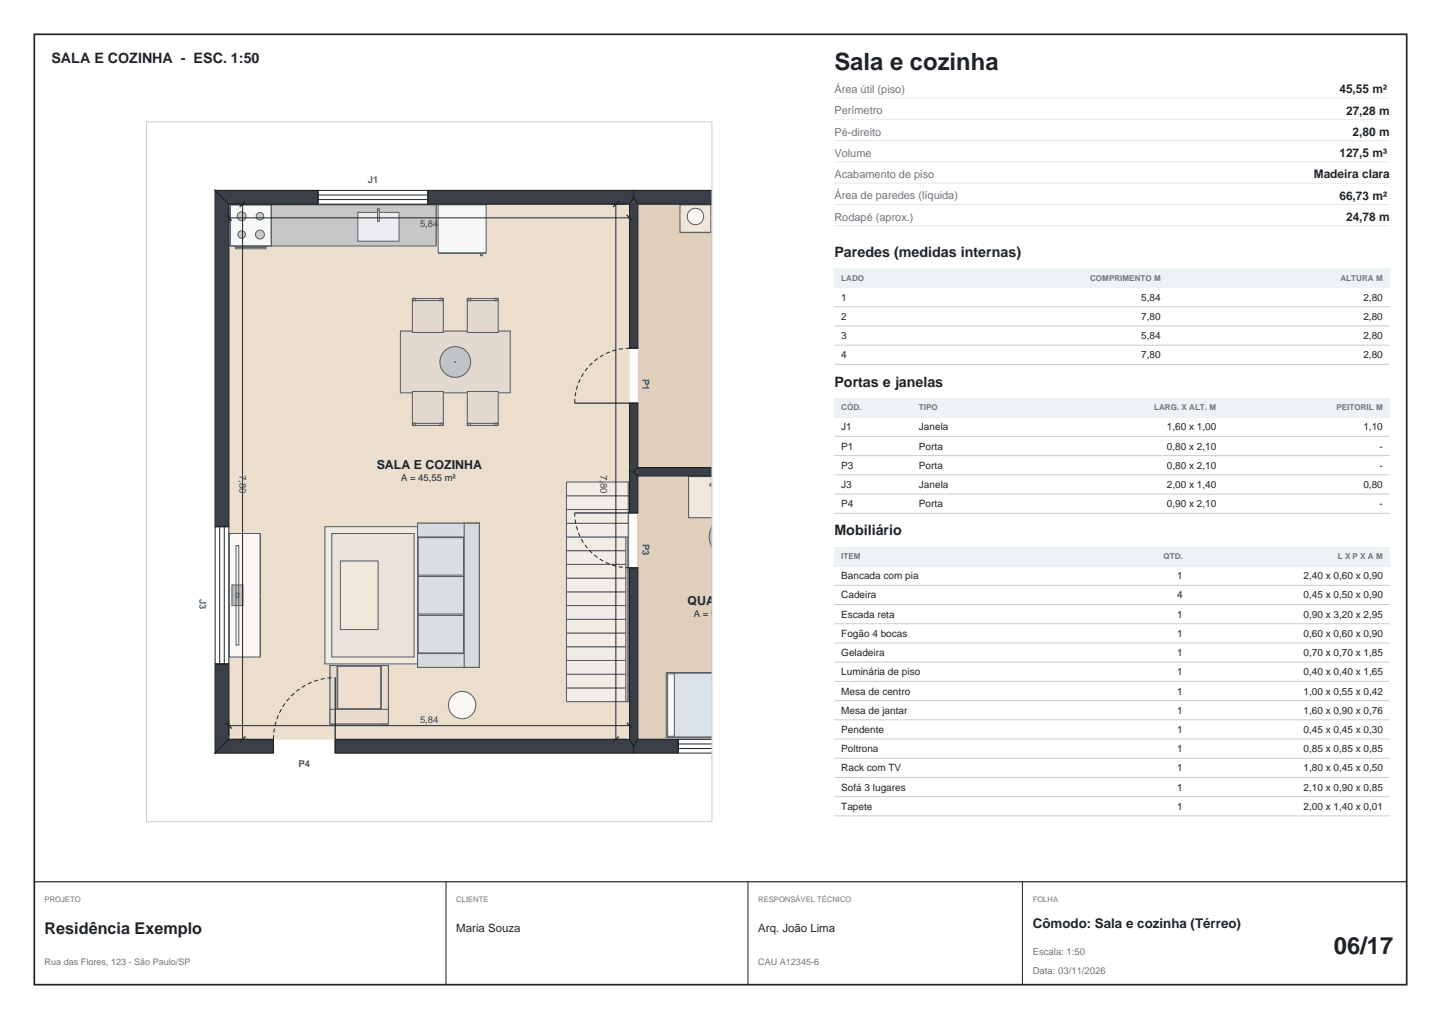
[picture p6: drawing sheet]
<svg xmlns="http://www.w3.org/2000/svg" width="420mm" height="297mm" viewBox="0 0 420 297" stroke-linecap="round" stroke-linejoin="round" font-family="sans-serif">
<path d="M10 10h400v277h-400z" fill="none" stroke="#1f2429" stroke-width=".5"/>
<path d="M185.9 59.5h21.6v76.8h-21.6z" fill="#e0cfba"/>
<path d="M66.7 59.5h116.8v156h-116.8z" fill="#ebdecc"/>
<path d="M185.9 138.7h21.6v76.8h-21.6z" fill="#e0cfba"/>
<path d="M94.7 153.5h28v40h-28z" fill="#f0ebe0" stroke="#545c61" stroke-width=".29"/>
<path d="M96.7 155.5h24v36h-24z" fill="#ebe3d9" stroke="#545c61" stroke-width=".29"/>
<path d="M100.2 164.5h9v18h-9z" fill="#f0e6d9" stroke="#545c61" stroke-width=".29"/>
<g fill="#d6cfc7" stroke="#545c61" stroke-width=".29">
<path d="M109 163.9h.8v.8h-.8z"/>
<path d="M109 182.3h.8v.8h-.8z"/>
<path d="M99.6 163.9h.8v.8h-.8z"/>
<path d="M99.6 182.3h.8v.8h-.8z"/>
</g>
<path d="M99.2 163.5h11v20h-11z" fill="#f0e6d9" stroke="#545c61" stroke-width=".29"/>
<g fill="#bfbfc2" stroke="#545c61" stroke-width=".29">
<path d="M67.4 190.1h.8v.8h-.8z"/>
<path d="M67.4 156.1h.8v.8h-.8z"/>
<path d="M74.4 190.1h.8v.8h-.8z"/>
<path d="M74.4 156.1h.8v.8h-.8z"/>
</g>
<g fill="#f5f2ed" stroke="#545c61" stroke-width=".29">
<path d="M75.8 173.8l.1 17.4z"/>
<path d="M75.8 155.8l.1 17.4z"/>
</g>
<path d="M66.8 155.5h9v36h-9z" fill="#faf7f5" stroke="#545c61" stroke-width=".29"/>
<g fill="#bfbfc2" stroke="#545c61" stroke-width=".29">
<path d="M67.6 170.5h3.2v6h-3.2z"/>
<path d="M68.8 172.9h.8v1.2h-.8z"/>
</g>
<path d="M68.8 159h.8v29h-.8z" fill="none" stroke="#545c61" stroke-width=".29"/>
<g fill="#d6cfc7" stroke="#545c61" stroke-width=".29">
<path d="M198.5 60h.6v.6h-.6z"/>
<path d="M206.3 60h.6v.6h-.6z"/>
<path d="M198.5 66.8h.6v.6h-.6z"/>
<path d="M206.3 66.8h.6v.6h-.6z"/>
<path d="M198.6 67.7l8.2 .1z"/>
</g>
<path d="M198.2 59.7h9v8h-9z" fill="#f0e6d9" stroke="#545c61" stroke-width=".29"/>
<g fill="#f2f0eb" stroke="#545c61" stroke-width=".29">
<circle cx="202.7" cy="63.1" r="1.2"/>
<circle cx="202.7" cy="63.1" r=".2"/>
</g>
<circle cx="202.7" cy="63.1" r="2.4" fill="#fcfaf5" stroke="#545c61" stroke-width=".29"/>
<path d="M200.7 139.1h6.8v11.6h-6.8z" fill="#faf7f5" stroke="#545c61" stroke-width=".29"/>
<path d="M200.7 138.9h6.8v12h-6.8z" fill="#f0e6d9" stroke="#545c61" stroke-width=".29"/>
<path d="M207.5 141h-.6v.6h.6" fill="none" stroke="#545c61" stroke-width=".29"/>
<g fill="#d6cfc7" stroke="#545c61" stroke-width=".29">
<path d="M117.3 97.1h1.2v1.2h-1.2z"/>
<path d="M146.9 97.1h1.2v1.2h-1.2z"/>
<path d="M117.3 112.7h1.2v1.2h-1.2z"/>
<path d="M146.9 112.7h1.2v1.2h-1.2z"/>
</g>
<path d="M116.7 96.5h32v18h-32z" fill="#e3d9cf" stroke="#545c61" stroke-width=".29"/>
<g fill="#d6cfc7" stroke="#545c61" stroke-width=".29">
<path d="M138 153.2h1v1h-1z"/>
<path d="M138 192.8h1v1h-1z"/>
<path d="M122.4 153.2h1v1h-1z"/>
<path d="M122.4 192.8h1v1h-1z"/>
</g>
<path d="M121.7 152.5h18v42h-18z" fill="#d6dbe0" stroke="#545c61" stroke-width=".29"/>
<g fill="#d9dee3" stroke="#545c61" stroke-width=".29">
<path d="M121.9 156.7h13.2v10.9h-13.2z"/>
<path d="M121.9 168h13.2v11h-13.2z"/>
<path d="M121.9 179.4h13.2v10.9h-13.2z"/>
</g>
<g fill="#d6dbe0" stroke="#545c61" stroke-width=".29">
<path d="M121.7 152.5h18v4h-18z"/>
<path d="M121.7 190.5h18v4h-18z"/>
<path d="M135.3 152.5h4.4v42h-4.4z"/>
</g>
<g fill="#d6cfc7" stroke="#545c61" stroke-width=".29">
<path d="M111.5 209.3h1v1h-1z"/>
<path d="M96.9 209.3h1v1h-1z"/>
<path d="M111.5 194.7h1v1h-1z"/>
<path d="M96.9 194.7h1v1h-1z"/>
</g>
<path d="M96.2 194h17v17h-17z" fill="#e8dbcf" stroke="#545c61" stroke-width=".29"/>
<path d="M98.4 194.2h12.6v12.4h-12.6z" fill="#edded1" stroke="#545c61" stroke-width=".29"/>
<g fill="#e8dbcf" stroke="#545c61" stroke-width=".29">
<path d="M111.2 194h2v17h-2z"/>
<path d="M96.2 194h2v17h-2z"/>
<path d="M96.2 206.8h17v4.2h-17z"/>
</g>
<path d="M68.3 71.7h9.6v.2h-9.6z" fill="none" stroke="#545c61" stroke-width=".29"/>
<path d="M68.7 72.1h8.8v.4h-8.8z" fill="#ebedf0" stroke="#545c61" stroke-width=".29"/>
<path d="M67.1 59.7h12v12h-12z" fill="#f7f7f7" stroke="#545c61" stroke-width=".29"/>
<path d="M67.1 59.7h12v12h-12z" fill="none" stroke="#545c61" stroke-width=".29"/>
<g fill="#ccc" stroke="#545c61" stroke-width=".29">
<circle cx="70.4" cy="63" r="1.3"/>
<circle cx="75.8" cy="63" r="1.1"/>
<circle cx="70.4" cy="68.4" r="1.1"/>
<circle cx="75.8" cy="68.4" r="1.3"/>
</g>
<path d="M79.1 59.7h48v10.8h-48z" fill="#cccccf" stroke="#545c61" stroke-width=".29"/>
<g fill="#ebe8e6" stroke="#545c61" stroke-width=".29">
<path d="M91 70.9l.2 .2z"/>
<path d="M103 70.9l.2 .2z"/>
<path d="M115 70.9l.2 .2z"/>
</g>
<path d="M79.1 59.9h48v11.2h-48z" fill="#fafaf5" stroke="#545c61" stroke-width=".29"/>
<path d="M79.1 59.7h48v12h-48z" fill="#c7c7c7" stroke="#545c61" stroke-width=".29"/>
<g fill="#ebedf0" stroke="#545c61" stroke-width=".29">
<path d="M104.3 61.9h12v8.4h-12z"/>
<path d="M110.1 60.9h.5v3.6h-.5z"/>
<circle cx="110.3" cy="61.1" r=".3"/>
</g>
<g fill="#d6cfc7" stroke="#545c61" stroke-width=".29">
<path d="M120.5 87.1h.7v.7h-.7z"/>
<path d="M128.2 87.1h.7v.7h-.7z"/>
<path d="M120.5 96h.7v.7h-.7z"/>
<path d="M128.2 96h.7v.7h-.7z"/>
</g>
<g fill="#e3d9cf" stroke="#545c61" stroke-width=".29">
<path d="M120.2 87.3h9v9.6h-9z"/>
<path d="M120.2 87h9v.6h-9z"/>
</g>
<g fill="#d6cfc7" stroke="#545c61" stroke-width=".29">
<path d="M120.5 87h.7v.7h-.7z"/>
<path d="M128.2 87h.7v.7h-.7z"/>
<path d="M128.2 123.2h.7v.7h-.7z"/>
<path d="M120.5 123.2h.7v.7h-.7z"/>
<path d="M128.2 114.3h.7v.7h-.7z"/>
<path d="M120.5 114.3h.7v.7h-.7z"/>
</g>
<g fill="#e3d9cf" stroke="#545c61" stroke-width=".29">
<path d="M120.2 114.1h9v9.6h-9z"/>
<path d="M120.2 123.4h9v.6h-9z"/>
</g>
<g fill="#d6cfc7" stroke="#545c61" stroke-width=".29">
<path d="M128.2 123.4h.7v.7h-.7z"/>
<path d="M120.5 123.4h.7v.7h-.7z"/>
<path d="M136.5 87.1h.7v.7h-.7z"/>
<path d="M144.3 87.1h.7v.7h-.7z"/>
<path d="M136.5 96h.7v.7h-.7z"/>
<path d="M144.3 96h.7v.7h-.7z"/>
</g>
<g fill="#e3d9cf" stroke="#545c61" stroke-width=".29">
<path d="M136.2 87.3h9v9.6h-9z"/>
<path d="M136.2 87h9v.6h-9z"/>
</g>
<g fill="#d6cfc7" stroke="#545c61" stroke-width=".29">
<path d="M136.5 87h.7v.7h-.7z"/>
<path d="M144.3 87h.7v.7h-.7z"/>
<path d="M144.3 123.2h.7v.7h-.7z"/>
<path d="M136.5 123.2h.7v.7h-.7z"/>
<path d="M144.3 114.3h.7v.7h-.7z"/>
<path d="M136.5 114.3h.7v.7h-.7z"/>
</g>
<g fill="#e3d9cf" stroke="#545c61" stroke-width=".29">
<path d="M136.2 114.1h9v9.6h-9z"/>
<path d="M136.2 123.4h9v.6h-9z"/>
</g>
<g fill="#d6cfc7" stroke="#545c61" stroke-width=".29">
<path d="M144.3 123.4h.7v.7h-.7z"/>
<path d="M136.5 123.4h.7v.7h-.7z"/>
<path d="M194.6 196.4h1.2v1.2h-1.2z"/>
<path d="M194.6 213.4h1.2v1.2h-1.2z"/>
</g>
<path d="M194.2 196h13.3v19h-13.3z" fill="#e3d9cf" stroke="#545c61" stroke-width=".29"/>
<path d="M194.6 196.4h12.9v18.2h-12.9z" fill="#fcfafa" stroke="#545c61" stroke-width=".29"/>
<path d="M196.5 196.2h11v18.6h-11z" fill="#dbe3e8" stroke="#545c61" stroke-width=".29"/>
<g fill="#bfbfc2" stroke="#545c61" stroke-width=".29">
<path d="M207.5 150.5v12v-.2a9.2 9.2 0 0 0-.6-4.2l-.2-1.6 .2-1.6a9.2 9.2 0 0 0 .6-4.2z"/>
<circle cx="134.7" cy="205.5" r="3"/>
<circle cx="134.7" cy="205.5" r=".3"/>
</g>
<circle cx="134.7" cy="205.5" r="4" fill="#fcf7f2" stroke="#545c61" stroke-width=".29"/>
<path d="M140.1 73.9h.5v.6h-.5z" fill="#ebedf0" stroke="#545c61" stroke-width=".29"/>
<path d="M127.9 73.7l13.6 .1z" fill="#dee0e3" stroke="#545c61" stroke-width=".29"/>
<path d="M140.1 73.9h.5v.6h-.5z" fill="#ebedf0" stroke="#545c61" stroke-width=".29"/>
<path d="M127.7 59.7h14v14h-14z" fill="#f5f7f7" stroke="#545c61" stroke-width=".29"/>
<circle cx="132.7" cy="105.5" r="1.2" fill="none" stroke="#545c61" stroke-width=".29"/>
<circle cx="132.7" cy="105.5" r="4.5" fill="#c2c4c4" stroke="#545c61" stroke-width=".29"/>
<circle cx="132.7" cy="105.5" r=".12" fill="#bfbfc2" stroke="#545c61" stroke-width=".29"/>
<path d="M165.1 200.5h18v4h-18z" fill="#f2ede8" stroke="#545c61" stroke-width=".29"/>
<path d="M165.1 196.5h18v4h-18z" fill="#f0ebe3" stroke="#545c61" stroke-width=".29"/>
<path d="M165.1 192.5h18v4h-18z" fill="#f2ede8" stroke="#545c61" stroke-width=".29"/>
<path d="M165.1 188.5h18v4h-18z" fill="#f0ebe3" stroke="#545c61" stroke-width=".29"/>
<path d="M165.1 184.5h18v4h-18z" fill="#f2ede8" stroke="#545c61" stroke-width=".29"/>
<path d="M165.1 180.5h18v4h-18z" fill="#f0ebe3" stroke="#545c61" stroke-width=".29"/>
<path d="M165.1 176.5h18v4h-18z" fill="#f2ede8" stroke="#545c61" stroke-width=".29"/>
<path d="M165.1 172.5h18v4h-18z" fill="#f0ebe3" stroke="#545c61" stroke-width=".29"/>
<path d="M165.1 168.5h18v4h-18z" fill="#f2ede8" stroke="#545c61" stroke-width=".29"/>
<path d="M165.1 164.5h18v4h-18z" fill="#f0ebe3" stroke="#545c61" stroke-width=".29"/>
<path d="M165.1 160.5h18v4h-18z" fill="#f2ede8" stroke="#545c61" stroke-width=".29"/>
<path d="M165.1 156.5h18v4h-18z" fill="#f0ebe3" stroke="#545c61" stroke-width=".29"/>
<path d="M182.4 140.5h.6v64h-.6z" fill="#d1d1d4" stroke="#545c61" stroke-width=".29"/>
<path d="M165.1 152.5h18v4h-18z" fill="#f2ede8" stroke="#545c61" stroke-width=".29"/>
<path d="M165.1 148.5h18v4h-18z" fill="#f0ebe3" stroke="#545c61" stroke-width=".29"/>
<path d="M165.1 144.5h18v4h-18z" fill="#f2ede8" stroke="#545c61" stroke-width=".29"/>
<path d="M165.1 140.5h18v4h-18z" fill="#f0ebe3" stroke="#545c61" stroke-width=".29"/>
<g fill="#3b4047" stroke="#1f2429" stroke-width=".35">
<path d="M62.7 55.5h30v4h-26z"/>
<path d="M124.7 55.5h60v2l-1.2 2h-58.8z"/>
<path d="M62.7 193.5h4v22l-4 4z"/>
<path d="M62.7 55.5l4 4v94h-4z"/>
<path d="M184.7 55.5h22.8v4h-21.6l-1.2-2z"/>
<path d="M97.7 215.5h85.8l1.2 2v2h-87z"/>
<path d="M66.7 215.5h13v4h-17z"/>
<path d="M184.7 57.5l1.2 2v42h-2.4v-42z"/>
<path d="M183.5 117.5h2.4v18.8l-1.2 1.2h-1.2z"/>
<path d="M183.5 137.5h1.2l1.2 1.2v10.8h-2.4z"/>
<path d="M183.5 165.5h2.4v50l-1.2 2-1.2-2z"/>
<path d="M185.9 136.3h21.6v2.4h-21.6l-1.2-1.2z"/>
<path d="M185.9 215.5h11.8v4h-13v-2z"/>
</g>
<g fill="none" stroke="#1f2429" stroke-width=".29">
<path d="M67.7 59.5h4.5M70.7 59.5v156M92.7 55.5h32v4h-32zM92.7 56.8h32M92.7 58.2h32M178 59.5h4.5M179.5 59.5v156M66.7 60.5v4.5M66.7 63.5h116.8M183.5 60.5v4.5M183.5 101.5h2.4M183.5 117.5h2.4"/>
<path d="M62.7 153.5h4v40h-4zM64 153.5v40M65.4 153.5v40M183.5 149.5h2.4M183.5 165.5h2.4M66.7 210v4.5M66.7 211.5h116.8M67.7 215.5h4.5M79.7 215.5v4M97.7 215.5v4M178 215.5h4.5M183.5 210v4.5"/>
<path d="M197.7 218.2h9.8M197.7 216.8h9.8M207.5 215.5h-9.8v4h9.8"/>
</g>
<path d="M71.5 58.7l-1.6 1.6M180.3 58.7l-1.6 1.6M65.9 62.7l1.6 1.6M182.7 62.7l1.6 1.6M167.5 117.5h16M167.5 149.5h16M97.7 197.5v18M65.9 210.7l1.6 1.6M71.5 214.7l-1.6 1.6M180.3 214.7l-1.6 1.6M182.7 210.7l1.6 1.6" fill="none" stroke="#1f2429" stroke-width=".35"/>
<path d="M167.5 117.5a16 16 0 0 1 16-16M183.5 165.5a16 16 0 0 1-16-16M79.7 215.5a18 18 0 0 1 18-18" fill="none" stroke="#1f2429" stroke-width=".29" stroke-dasharray="1.2 .8" stroke-linecap="butt"/>
<path d="M42.7 35.5h164.8v204h-164.8z" fill="none" stroke="#c4ccd6" stroke-width=".29"/>
<path d="M243.2 28.6h161.8M243.2 34.8h161.8M243.2 41h161.8M243.2 47.2h161.8M243.2 53.4h161.8M243.2 59.6h161.8M243.2 65.8h161.8" fill="none" stroke="#e6e8ed" stroke-width=".29"/>
<path d="M243.2 78.2h161.8v5.6h-161.8z" fill="#edf2f5"/>
<path d="M243.2 89.4h161.8M243.2 95h161.8M243.2 100.6h161.8M243.2 106.2h161.8" fill="none" stroke="#c4ccd6" stroke-width=".29"/>
<path d="M243.2 116h161.8v5.6h-161.8z" fill="#edf2f5"/>
<path d="M243.2 127.2h161.8M243.2 132.8h161.8M243.2 138.4h161.8M243.2 144h161.8M243.2 149.6h161.8" fill="none" stroke="#c4ccd6" stroke-width=".29"/>
<path d="M243.2 159.4h161.8v5.6h-161.8z" fill="#edf2f5"/>
<g fill="none" stroke="#c4ccd6" stroke-width=".29">
<path d="M243.2 170.6h161.8M243.2 176.2h161.8M243.2 181.8h161.8M243.2 187.4h161.8M243.2 193h161.8M243.2 198.6h161.8M243.2 204.2h161.8M243.2 209.8h161.8M243.2 215.4h161.8M243.2 221h161.8M243.2 226.6h161.8M243.2 232.2h161.8"/>
<path d="M243.2 237.8h161.8"/>
</g>
<path d="M10 257h400" fill="none" stroke="#1f2429" stroke-width=".35"/>
<path d="M130 257v30M218 257v30M298 257v30" fill="none" stroke="#1f2429" stroke-width=".29"/>
<g font-size="6.9" fill="#1f2328">
<text x="243.2" y="20.4">Sala e cozinha</text>
<text x="388.8" y="278">06/17</text>
</g>
<text font-size="4.7" fill="#1f2328" x="13" y="272.2">Residência Exemplo</text>
<g font-size="4.2" fill="#1f2328">
<text x="15" y="18.5">SALA E COZINHA - ESC. 1:50</text>
<text x="243.2" y="74.9">Paredes (medidas internas)</text>
<text x="243.2" y="112.7">Portas e janelas</text>
<text x="243.2" y="156.1">Mobiliário</text>
</g>
<text font-size="3.9" fill="#1f2328" x="301" y="270.4">Cômodo: Sala e cozinha (Térreo)</text>
<g font-size="3.6" fill="#1f2328">
<text x="109.8" y="136.8">SALA E COZINHA</text>
<text x="200.4" y="176.4">QUARTO 2</text>
<text x="239.7" y="176.4">BANHEIRO</text>
</g>
<g font-size="3.5" fill="#1f2328">
<text x="390.4" y="27.2">45,55 m²</text>
<text x="392.3" y="33.4">27,28 m</text>
<text x="394.2" y="39.6">2,80 m</text>
<text x="390.4" y="45.8">127,5 m³</text>
<text x="382.9" y="52">Madeira clara</text>
<text x="390.4" y="58.2">66,73 m²</text>
<text x="392.3" y="64.4">24,78 m</text>
</g>
<g font-size="3.3" fill="#1f2328">
<text x="133" y="271.7">Maria Souza</text>
<text x="221" y="271.7">Arq. João Lima</text>
</g>
<g font-size="3.2" fill="#6b7480">
<text x="243.2" y="27.1">Área útil (piso)</text>
<text x="243.2" y="33.3">Perímetro</text>
<text x="243.2" y="39.5">Pé-direito</text>
<text x="243.2" y="45.7">Volume</text>
<text x="243.2" y="51.9">Acabamento de piso</text>
<text x="243.2" y="58.1">Área de paredes (líquida)</text>
<text x="243.2" y="64.3">Rodapé (aprox.)</text>
</g>
<g font-size="2.9" fill="#1f2328">
<text x="245.2" y="87.6">1</text>
<text x="332.7" y="87.6">5,84</text>
<text x="397.4" y="87.6">2,80</text>
<text x="245.2" y="93.2">2</text>
<text x="332.7" y="93.2">7,80</text>
<text x="397.4" y="93.2">2,80</text>
<text x="245.2" y="98.8">3</text>
<text x="332.7" y="98.8">5,84</text>
<text x="397.4" y="98.8">2,80</text>
<text x="245.2" y="104.4">4</text>
<text x="332.7" y="104.4">7,80</text>
<text x="397.4" y="104.4">2,80</text>
<text x="245.2" y="125.4">J1</text>
<text x="267.9" y="125.4">Janela</text>
<text x="340.1" y="125.4">1,60 x 1,00</text>
<text x="397.4" y="125.4">1,10</text>
<text x="245.2" y="131">P1</text>
<text x="267.9" y="131">Porta</text>
<text x="340.1" y="131">0,80 x 2,10</text>
<text x="402" y="131">-</text>
<text x="245.2" y="136.6">P3</text>
<text x="267.9" y="136.6">Porta</text>
<text x="340.1" y="136.6">0,80 x 2,10</text>
<text x="402" y="136.6">-</text>
<text x="245.2" y="142.2">J3P2</text>
<text x="267.9" y="142.2">Janela</text>
<text x="340.1" y="142.2">2,00 x 1,40</text>
<text x="397.4" y="142.2">0,80</text>
<text x="245.2" y="147.8">P4</text>
<text x="267.9" y="147.8">Porta</text>
<text x="340.1" y="147.8">0,90 x 2,10</text>
<text x="402" y="147.8">-</text>
<text x="245.2" y="168.8">Bancada com pia</text>
<text x="343.1" y="168.8">1</text>
<text x="379.9" y="168.8">2,40 x 0,60 x 0,90</text>
<text x="245.2" y="174.4">Cadeira</text>
<text x="343.1" y="174.4">4</text>
<text x="379.9" y="174.4">0,45 x 0,50 x 0,90</text>
<text x="245.2" y="180">Escada reta</text>
<text x="245.2" y="185.6">Fogão 4 bocas</text>
<text x="343.1" y="180">1</text>
<text x="343.1" y="185.6">1</text>
<text x="379.9" y="180">0,90 x 3,20 x 2,95</text>
<text x="379.9" y="185.6">0,60 x 0,60 x 0,90</text>
<text x="245.2" y="191.2">Geladeira</text>
<text x="343.1" y="191.2">1</text>
<text x="379.9" y="191.2">0,70 x 0,70 x 1,85</text>
<text x="245.2" y="196.8">Luminária de piso</text>
<text x="343.1" y="196.8">1</text>
<text x="379.9" y="196.8">0,40 x 0,40 x 1,65</text>
<text x="245.2" y="202.4">Mesa de centro</text>
<text x="343.1" y="202.4">1</text>
<text x="379.9" y="202.4">1,00 x 0,55 x 0,42</text>
<text x="245.2" y="208">Mesa de jantar</text>
<text x="343.1" y="208">1</text>
<text x="379.9" y="208">1,60 x 0,90 x 0,76</text>
<text x="245.2" y="213.6">Pendente</text>
<text x="343.1" y="213.6">1</text>
<text x="379.9" y="213.6">0,45 x 0,45 x 0,30</text>
<text x="245.2" y="219.2">Poltrona</text>
<text x="343.1" y="219.2">1</text>
<text x="379.9" y="219.2">0,85 x 0,85 x 0,85</text>
<text x="245.2" y="224.8">Rack com TV</text>
<text x="343.1" y="224.8">1</text>
<text x="379.9" y="224.8">1,80 x 0,45 x 0,50</text>
<text x="245.2" y="230.4">Sofá 3 lugares</text>
<text x="343.1" y="230.4">1</text>
<text x="379.9" y="230.4">2,10 x 0,90 x 0,85</text>
<text x="245.2" y="236">Tapete</text>
<text x="343.1" y="236">1</text>
<text x="379.9" y="236">2,00 x 1,40 x 0,01</text>
</g>
<g font-size="2.8" fill="#1c5fb8">
<text x="107.2" y="53.5">J1</text>
<text x="58.2" y="174.5" transform="rotate(90 58.2 174.5)">J3</text>
<text x="248.2" y="223.5">J5</text>
</g>
<g font-size="2.8" fill="#3d4650">
<text x="122.4" y="66.3">5,84</text>
<text x="69.8" y="138.5" transform="rotate(90 69.8 138.5)">7,80</text>
<text x="175" y="138.5" transform="rotate(90 175 138.5)">7,80</text>
<text x="122.4" y="210.7">5,84</text>
</g>
<g font-size="2.8" fill="#0b7285">
<text x="187.2" y="110.5" transform="rotate(90 187.2 110.5)">P1</text>
<text x="187.2" y="158.5" transform="rotate(90 187.2 158.5)">P3</text>
<text x="87" y="223.5">P4</text>
</g>
<g font-size="2.8" fill="#1f2328">
<text x="116.9" y="140.2">A = 45,55 m²</text>
<text x="202.2" y="179.8">A = 9,14 m²</text>
<text x="241.8" y="179.8">A = 5,15 m²</text>
</g>
<g font-size="2.8" fill="#6b7480">
<text x="301" y="278.4">Escala: 1:50</text>
<text x="301" y="283.8">Data: 03/11/2026</text>
</g>
<g font-size="2.6" fill="#6b7480">
<text x="13" y="281.3">Rua das Flores, 123 - São Paulo/SP</text>
<text x="221" y="281.3">CAU A12345-6</text>
</g>
<g font-size="2.4" fill="#6b7480">
<text x="245.2" y="81.8">LADO</text>
<text x="317.7" y="81.8">COMPRIMENTO M</text>
<text x="390.7" y="81.8">ALTURA M</text>
<text x="245.2" y="119.6">CÓD.</text>
<text x="267.9" y="119.6">TIPO</text>
<text x="336.4" y="119.6">LARG. X ALT. M</text>
<text x="389.5" y="119.6">PEITORIL M</text>
<text x="245.2" y="163">ITEM</text>
<text x="339.1" y="163">QTD.</text>
<text x="389.9" y="163">L X P X A M</text>
</g>
<g font-size="2.2" fill="#6b7480">
<text x="13" y="262.8">PROJETO</text>
<text x="133" y="262.8">CLIENTE</text>
<text x="221" y="262.8">RESPONSÁVEL TÉCNICO</text>
<text x="301" y="262.8">FOLHA</text>
</g>
</svg>
